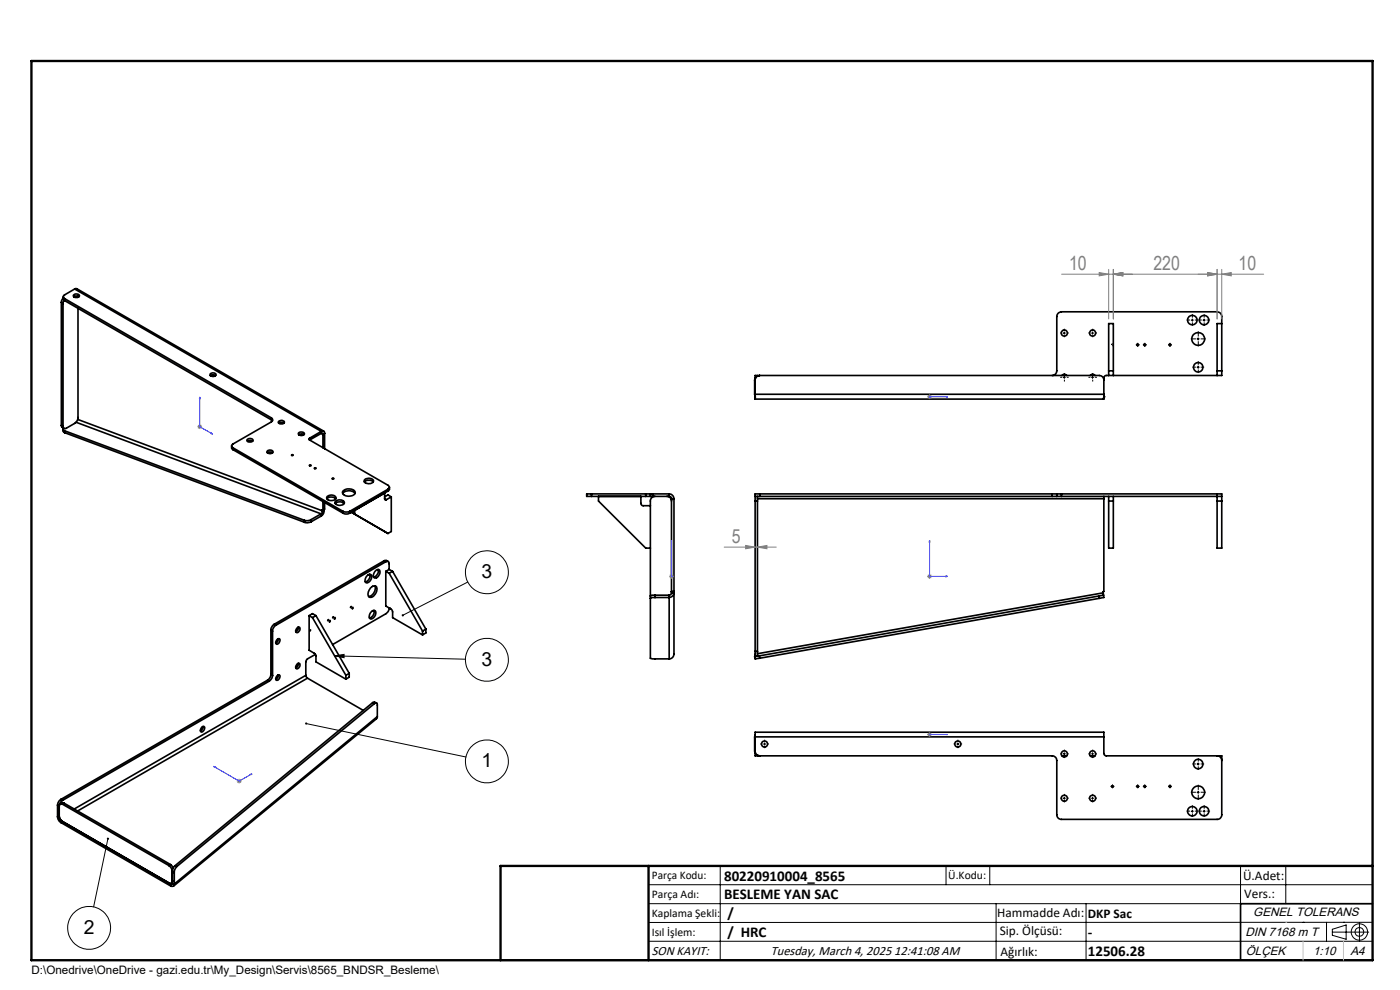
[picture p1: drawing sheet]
<svg xmlns="http://www.w3.org/2000/svg" width="297mm" height="210mm" viewBox="0 0 297 210" stroke-linecap="round" stroke-linejoin="round" font-family="sans-serif">
<g fill="none" stroke="#000" stroke-width=".35">
<path d="M13 64.2l.4 .2M13 64.2v26M13.4 64.4v26M13.4 62.9v.6l.3 .3M13.4 63.2l-.3 .4-.1 .6M13.6 63.7l-.2 .7M13.7 63.4l43.9 25.2M13.7 63.4v.4M13.7 63.8l43.9 25.3M15.7 62.5h.1a.56 .56 0 0 1 .6-.2 .56 .56 0 0 1 .4 .6l-.2 .1a.6 .6 0 0 1-.6 .1 .6 .6 0 0 1-.4-.5zM15.7 62.9l.3-.1 .8 .1M15.8 61.3l-2.1 1.2a.43 .43 0 0 0-.3 .4 .43 .43 0 0 0 .3 .5"/>
<path d="M15.8 61.3h.5l52.4 30.2M15.8 61.3l52.4 30.2M16.5 65.4v23.2a1.6 1.6 0 0 1-.7 1.2l-1.7 1a.44 .44 0 0 1-.5 .1 .44 .44 0 0 1-.2-.5M16.5 62.8v.3M44.6 79.7h.1a.88 .88 0 0 1 1 0M44.7 79.3a.68 .68 0 0 1 1.1 .3 .75 .75 0 0 1-1.2-.2zM160.7 79.7l-.5-.1v.6M161.2 79.6a.96 .96 0 0 0-1 1M223.2 79.6a.96 .96 0 0 0 1-.9v-11.5a1.02 1.02 0 0 1 1-1.1h33a1.02 1.02 0 0 1 1 1.1v12.4h-24.6l-.4 .5v3.5M225.3 79.6a.65 .65 0 0 1 1 0M231.3 79.6a.65 .65 0 0 1 1 0M235.2 79.6v-11h1v11"/>
<path d="M235.2 78.7h1M258.2 78.7h1M259.2 68.6h-1v11M13 90.2l.1 .4 .5 .3M13 90.2l.4 .2M13.4 91.1v.5l.3 .2M13.5 90.8l-.1 .3 .3 .3M13.7 91.4l50.9 19M13.7 91.4v.4M13.7 91.8l50.9 19M16.1 89.6l52 19.4M16.5 89l51.9 19.4"/>
<path d="M49.1 94.6v.5l.3 .3M49.4 95l23.4 13.5M49.4 95v.4M49.4 95.4l23.4 13.5M52.4 93.3a.65 .65 0 0 1 .7-.3 .65 .65 0 0 1 .5 .6l-.2 .1a.61 .61 0 0 1-1-.4zM52.5 93.6l.4-.2 .7 .2M56.7 96.1h.1a.88 .88 0 0 1 1 0M56.8 95.6a.66 .66 0 0 1 1.1 .3v.1a.78 .78 0 0 1-1.3-.2zM57.6 88.6a.46 .46 0 0 1 .3 .5 .46 .46 0 0 1-.3 .4l-8.2 4.7a.43 .43 0 0 0-.3 .4 .43 .43 0 0 0 .3 .4M57.6 89.1l.2 .2M57.6 88.6v.5M59.1 89.8l.4-.2 .7 .2"/>
<path d="M59.2 89.4a.68 .68 0 0 1 1.1 .3 .77 .77 0 0 1-1.2-.2zM63.3 91.9l.4-.3a.47 .47 0 0 1 .6 0 .47 .47 0 0 1 .2 .6 .74 .74 0 0 1-1.2-.2zM63.4 92.2l.5-.2 .6 .2M65.7 98.7l.2-.1 .1 .2zM65.7 92.9l-.2 .2 .2 .2M65.7 93.3l16.6 9.6a.44 .44 0 0 1 .3 .5 .44 .44 0 0 1-.3 .4M65.7 92.9v.4M66.7 99.3l.2-.1 .1 .2h-.1zM68.2 91.5a.43 .43 0 0 1 .5 0 .43 .43 0 0 1 .2 .4M68.2 91.9h.3v.2M68.2 91.5l-2.5 1.4M68.2 91.5v.4"/>
<path d="M68.2 91.9l-2.5 1.4M68.2 91.9l.3 .2M68.5 92.1v2.9M68.9 91.9l-.4 .2M68.9 91.9v3.3M160.1 83.6l.1 1.1M160.1 80.6a1.03 1.03 0 0 1 1-1h72.1a.96 .96 0 0 1 1 1M160.1 83.6h74.1M160.1 80.6v3M160.1 80.6h.1M160.2 80.6v4.1M160.2 84.1v.1"/>
<path d="M234.2 83.6l-.2 1.1M234.2 84.2h.1M234.2 83.6v.6M234.2 84.2v.5h-74M64.6 110.4v.4M66 110.2l-.7 .2h-.7M66 110.2v.5M66 110.7l-.8 .2-.6-.1M68.1 109l-2.1 1.2M68.1 109l.1 .5M68.2 109.5l-2.2 1.2M68.4 108.4l-.3 .6"/>
<path d="M68.5 106.4v1.8M68.5 108.2h-.1v.2M68.8 108.2a1.32 1.32 0 0 1-.6 1.3M68.8 108.2l-.4 .2M68.8 108.1v.1M68.9 106.6v1.4l-.4 .2M69.4 105.8a1.41 1.41 0 0 1 1.8 0M69.4 105.3l.2-.1a1.02 1.02 0 0 1 1.7 .6 1.24 1.24 0 0 1-2-.2zM70.5 101.5l.3 .1h-.3zM71.1 106.8l.2-.1a1.49 1.49 0 0 1 1.7 .1M71.2 106.4l.1-.1a1.11 1.11 0 0 1 1.8 .4 1.17 1.17 0 0 1-2.1-.1zM72.7 104.7a1.72 1.72 0 0 1 2.6 0"/>
<path d="M72.8 108.5l.5 .1 .9-.1M72.8 108.9a1.5 1.5 0 0 0 1.4 0M72.8 108.5v.4M72.8 104.1a1.81 1.81 0 0 1 2.6 .3 1.47 1.47 0 0 1-2.3 .6 .56 .56 0 0 1-.3-.9zM74.2 108.5v.4M74.5 108.6h.1M74.5 108.6l7.8 4.6M77.3 102.2a1.41 1.41 0 0 1 1.9 0M77.4 101.7l.1-.1a1.18 1.18 0 0 1 1.7 .5 1.12 1.12 0 0 1-1.9-.2zM81.5 118.9h.4l.5 .2M81.5 118.9l.3 .3M81.5 118.9l-23.3 13.5"/>
<path d="M81.6 105.8l.1 .2h.3M81.6 105.8v-1.2l-6.4 3.7v.8l-.7-.5M81.6 112.7l.7 .5M81.6 105.4l.7-.4 .7 .4M81.6 105.8l.4 .2M81.8 119.2a.43 .43 0 0 1 .6-.1 .43 .43 0 0 1 .1 .5v1.2M81.8 119.2l-23.3 13.4M82.3 103.8l-8.1 4.7M82.3 103.8v.4M82.3 104.2l-8.1 4.7M82.6 103.4v.5l-.3 .3M83 105.4l-1 .6"/>
<path d="M83 105.4v7.3l-.7 .5M125.5 104.8h-1v.5h1M125.5 104.8h11.5M125.5 105.3h11.5M125.5 104.8v.5M127 105.3v1l10 10h1M136 105.3v1.6l.2 .3 1.8 .1M137 105.3h1M137 104.8h1M137 104.8v.5M138 105.3h.5M138 104.8h.5"/>
<path d="M138 104.8v.5M138.5 104.8h3.5M138.5 105.3h3.5M138.5 104.8v.5M139 105.3a.96 .96 0 0 0-1 1v33.4l4 .1M141.5 105.3a.96 .96 0 0 1 1 1M142 104.8a1.09 1.09 0 0 1 1 1M142 105.3l.4 .2 .1 .3M142 104.8v.5M142.5 105.8h.5M142.5 105.8v20M143 105.8v33a1.02 1.02 0 0 1-1 1"/>
<path d="M160.2 105.3h1M160.2 105.3v1M160.2 106.3v31.9M160.2 106.3h.5M160.7 105.3v1M160.7 106.3v31.9M160.7 105.8h73.5M161.2 104.8h-1v.5M161.2 104.8h62M161.2 105.3h62M161.2 104.8v.5M223.2 104.8h1"/>
<path d="M223.2 105.3h1M223.2 104.8v.5M224.2 104.8h1M224.2 105.3h1M224.2 104.8v.5M225.2 105.3h34M225.2 104.8v.5M225.2 104.8h33M234.2 105.3v.5M234.2 105.8v19.7h-.2v.3M235.2 105.3v11h1v-11M235.2 106.3h1"/>
<path d="M258.2 104.8h1v11.5h-1zM258.2 106.3h1M57.5 133.7l.3 .2M57.5 133.7v9.3M57.8 133.9v9.4M58.2 132.4a1.6 1.6 0 0 0-.7 1.3M58.2 132.4l.3 .2M58.5 132.6a1.6 1.6 0 0 0-.7 1.3M58.7 135.7a.37 .37 0 0 1 .6-.2 .37 .37 0 0 1 0 .6 .44 .44 0 0 1-.3 .5 .44 .44 0 0 1-.5-.3zM59.1 135.5l-.3 .7-.3 .2M63 133.3a.39 .39 0 0 1 .5-.3 .39 .39 0 0 1 .1 .7 .59 .59 0 0 1-.8 .4l-.1-.3zM63.3 133l-.1 .6-.4 .4"/>
<path d="M65.6 130.6v7.3l1.3 .9 .1 1.6 6.4 3.7M65.6 130.6l.7 .4M65.6 130.6l.7-.4 .7 .4M66.3 131l7.1 12.3M66.9 138.8l-1.7 1-.3 .3v3.2M67 130.6l-.7 .4M67 130.6l7.1 12.2M77.8 122.3a.56 .56 0 0 1 .5-.5 .56 .56 0 0 1 .5 .5v.1a1.11 1.11 0 0 1-1.2 1.2 .99 .99 0 0 1 .2-1.3zM78.4 121.8a1.34 1.34 0 0 1-.9 1.6M78.6 124.8a.74 .74 0 0 1 .6-.5 .74 .74 0 0 1 .7 .4 1.76 1.76 0 0 1-1.4 2 1.28 1.28 0 0 1 .1-1.9zM78.6 129.9a.56 .56 0 0 1 .6-.4 .56 .56 0 0 1 .5 .5v.1a1.11 1.11 0 0 1-1.2 1.1 .99 .99 0 0 1 .1-1.3zM79.3 129.5a1.41 1.41 0 0 1-.9 1.6"/>
<path d="M79.5 124.3a1.82 1.82 0 0 1-1.3 2.2M79.6 121.2a.56 .56 0 0 1 .8-.4 .56 .56 0 0 1 .2 .9 .98 .98 0 0 1-1.3 .8 1.05 1.05 0 0 1 .3-1.3zM80.2 120.8v.1a1.37 1.37 0 0 1-.9 1.5M81.8 121.2v7.3l1.4 .9 .1 1.6 6.3 3.7M81.8 121.2l.7 .4M82.5 129h.1M82.5 129a1.38 1.38 0 0 1-.7 1.2l-11.2 6.5M82.5 121.6l7.1 12.3M82.5 120.8l-.7 .4M82.5 120.8l.8 .4M83.3 121.2l-.8 .4M83.3 121.2l7 12.2"/>
<path d="M89.6 133.9v.8M90.3 133.4l-.7 .5M90.3 133.4v.9l-.7 .4M139 126.7l-1 .2M139 126.3l-1 .1M139 126.3v.4M139 126.3h3M142 126.3v13.5M142.5 125.8h.5a1.1 1.1 0 0 1-1 .9h-3M142.5 125.8l-.2 .3-.3 .2M142.5 125.5h.5M160.1 139.3l.1 .5 1-.2"/>
<path d="M160.2 138.8l-.1 .5M160.2 138.2v1h.5v-1M160.2 138.2h.5M161.1 139.1l-1 .2M161.1 139.1l.1 .5M233.1 126.4l.1 .5M233.1 126.4l-72 12.7M233.2 126.9l-72 12.7M234 125.8l.1 .5M234 125.8l-73.3 12.9M234.1 126.3l.1 .4-1 .2M234.1 126.3l-1 .1"/>
<path d="M42.8 154.3a.37 .37 0 0 1 .5-.2 .37 .37 0 0 1 .1 .6 .55 .55 0 0 1-.8 .5l-.1-.3zM43.1 154.1l-.2 .5-.4 .4M56.8 144.3l.3 .2M56.8 144.3l-43.9 25.3M57.1 144.5l-43.8 25.3M57.5 143a1.6 1.6 0 0 1-.7 1.3M57.5 143l.3 .3M57.8 143.3a1.6 1.6 0 0 1-.7 1.2M58.7 143.4a.37 .37 0 0 1 .6-.2 .37 .37 0 0 1 0 .6 .45 .45 0 0 1-.3 .5 .45 .45 0 0 1-.5-.3zM59.1 143.1l-.2 .6-.4 .4M63 140.9a.38 .38 0 0 1 .5-.2 .38 .38 0 0 1 .1 .6 .47 .47 0 0 1-.3 .5 .47 .47 0 0 1-.6-.2zM63.3 140.7l-.1 .5-.4 .5"/>
<path d="M64.9 143.3l.3 .6M64.9 143.3l-49.2 28.3M65.2 143.9l11.9 6.8M65.2 143.9l-48.8 28.1M73.4 143.3v.8M74.1 142.8l-.7 .5M74.1 142.8v.8l-.7 .5M79.1 149l.3-.1 .5 .2M79.1 149l.4 .2M79.1 149l-42 34.6M79.5 149.2a.33 .33 0 0 1 .4-.1 .33 .33 0 0 1 .1 .5v2.4M79.5 149.2l-42 34.6"/>
<path d="M80 152l-.1 .5-43.1 35.5M80 152l-43 35.5M160.1 156.3l.1 3.4M160.1 156.3h74.1M160.2 155.9l-.1 .4M160.2 159.3a.97 .97 0 0 0 1 1M160.2 159.3v1h.5v-.1M234.2 156.3v3.5l.4 .5h24.6v12.5a.96 .96 0 0 1-1 1h-33a.96 .96 0 0 1-1-1v-11.5a.96 .96 0 0 0-1-1l-62.5-.1M234.2 156.3v-1h-74v4M12.2 173.2a1.6 1.6 0 0 0 .7 1.3M12.2 170.8l.4 .2M12.2 173.2l.4 .3"/>
<path d="M12.2 170.8v2.4M12.6 173.5l.3 .6M12.6 173.1l.1 .5 .6 .7M12.6 171v2.5M12.6 173.4v.1M12.9 169.6a1.6 1.6 0 0 0-.7 1.2M12.9 174.5l23.3 13.5M12.9 174.1v.4M12.9 174.1l23.3 13.4M12.9 169.6l.4 .2M13 174l-.1 .1M13.3 169.8a1.6 1.6 0 0 0-.7 1.2"/>
<path d="M13.3 170.6a.44 .44 0 0 0-.5 0 .44 .44 0 0 0-.2 .4M13.3 170.6l22.5 13M13.6 170.4l-.4-.1-.4 .3M13.6 170.4l-.3 .2M13.6 170.4l22.6 13M225.3 160.3h1M231.3 160.3h1M258.2 160.3a.96 .96 0 0 1 1 1M35.8 183.6a1.6 1.6 0 0 1 .7 1.2M36.2 183.4l.6 .7M36.2 183.4l-.4 .2M36.2 187.5v.5"/>
<path d="M36.5 187.4l-.1 .2-.2-.1M36.5 186.9a.42 .42 0 0 1-.2 .4 .42 .42 0 0 1-.5 0M36.5 184.8h.1M36.5 186.9h.1M36.5 187.2l-.2 .2M36.5 187.4l.5 .1M36.5 184.8v2.6M36.5 187.3l-.3 .2M37 187.5a.46 .46 0 0 1-.3 .5 .46 .46 0 0 1-.5 0M37 185.1v2.4M37.1 183.6l-.6 1.1v.2l.5 .2M37.1 183.6l.4 .2"/>
<path d="M37.5 183.8l-.4 .6-.1 .7M291.2 191.7h-28v12M106.2 203.7h185"/>
<circle cx="225.8" cy="70.7" r=".64"/>
<circle cx="231.8" cy="70.7" r=".64"/>
<circle cx="241.3" cy="73.1" r=".16"/>
<circle cx="242.8" cy="73.1" r=".17"/>
<circle cx="248.2" cy="73.1" r=".17"/>
<circle cx="252.9" cy="67.9" r="1"/>
<circle cx="254.2" cy="71.9" r="1.35"/>
<circle cx="254.2" cy="77.9" r="1"/>
<circle cx="255.4" cy="67.9" r=".99"/>
<circle cx="62" cy="96.6" r=".13"/>
<circle cx="70" cy="131.8" r=".14"/>
<circle cx="71" cy="131.1" r=".15"/>
<circle cx="74.8" cy="129" r=".14"/>
<circle cx="162.2" cy="157.8" r=".63"/>
<circle cx="203.2" cy="157.8" r=".64"/>
<circle cx="225.8" cy="159.9" r=".66"/>
<circle cx="231.8" cy="159.9" r=".66"/>
<circle cx="225.8" cy="169.3" r=".64"/>
<circle cx="231.8" cy="169.3" r=".64"/>
<circle cx="236" cy="166.8" r=".17"/>
<circle cx="241.3" cy="166.8" r=".16"/>
<circle cx="242.8" cy="166.8" r=".17"/>
<circle cx="248.2" cy="166.8" r=".17"/>
<circle cx="252.9" cy="172.1" r="1"/>
<circle cx="254.2" cy="168.1" r="1.35"/>
<circle cx="254.2" cy="162.1" r="1"/>
<circle cx="255.4" cy="172.1" r=".99"/>
</g>
<g fill="none" stroke="#000" stroke-width=".21">
<path d="M225.5 70.7h.5M225.8 70.4v.5M225.8 79.8v.5M231.5 70.7h.6M231.8 70.4v.5M231.8 79.8v.5M235.8 73.2a.2 .2 0 0 1 .2-.3 .2 .2 0 0 1 .2 .3 .2 .2 0 0 1-.3 .1M241.1 73.2h.5M241.2 73.2a.19 .19 0 0 1 .1-.2 .19 .19 0 0 1 .2 .2 .19 .19 0 0 1-.2 .1M241.3 72.9v.5M242.6 73.2h.5M242.6 73.2a.2 .2 0 0 1 .2-.3 .2 .2 0 0 1 .2 .3 .2 .2 0 0 1-.2 .1"/>
<path d="M242.9 72.9v.5M247.9 73.2h.5M248 73.2a.19 .19 0 0 1 .2-.2 .19 .19 0 0 1 .2 .2 .19 .19 0 0 1-.3 .1M248.2 72.9v.5M252.7 67.9h.5M252.9 67.7v.4M253.9 77.9h.5M253.9 71.9h.5M254.2 71.6v.5M254.2 77.6v.6M255.2 67.9h.5M255.4 67.7v.4"/>
<path d="M61.8 96.5l.2-.1 .2 .1-.3 .2zM65.6 98.7l.3-.1 .1 .1-.3 .1zM66.7 99.3l.3-.1 .1 .2h-.3zM225.5 80h.5M231.5 80h.6M65.8 133.6h.1v.1l-.2 .2zM70.6 130.8h.2l-.2 .3zM71 139.1l2-.3v.7zM71 139.1l27.7 .7M74.4 128.6l.2 .2-.3 .1zM99.2 123.5l-13.8 7M64.9 153.5l33.9 7.1"/>
<path d="M161.9 157.8h.6M162.2 157.6v.5M203 157.8h.4M203.2 157.6v.5M225.5 159.9h.5M225.8 159.7v.5M231.5 159.9h.6M231.8 159.7v.5M22.9 177.9l-3 14.5M225.5 169.3h.5M225.8 169.1v.5M231.5 169.3h.6"/>
<path d="M231.8 169.1v.5M235.7 166.8h.6M235.8 166.9a.21 .21 0 0 1 .2-.3 .21 .21 0 0 1 .2 .2 .21 .21 0 0 1-.3 .2M236 166.6v.5M241.1 166.8h.5M241.2 166.9a.2 .2 0 0 1 .1-.3 .21 .21 0 0 1 .3 .3 .2 .2 0 0 1-.3 .1M241.3 166.6v.5M242.6 166.8h.5M242.6 166.9a.21 .21 0 0 1 .2-.3 .21 .21 0 0 1 .3 .2 .21 .21 0 0 1-.3 .2M242.9 166.6v.5M247.9 166.8h.5M248 166.9a.2 .2 0 0 1 .2-.3 .2 .2 0 0 1 .2 .3 .2 .2 0 0 1-.3 .1"/>
<path d="M248.2 166.6v.5M252.7 172.1h.5M252.9 171.8v.5M253.9 162.1h.5M253.9 168.1h.5M254.2 161.8v.5M254.2 167.8v.5M255.2 172.1h.5M255.4 171.8v.5M137.6 187.7h153.6M137.6 191.7h153.6M137.6 199.7h153.6"/>
<path d="M152.8 183.7v20M200.7 183.7v4M210 183.7v4M211.3 191.7v12M230.4 191.7v12M263.2 183.7v20M272.8 183.7v8M276.4 195.6h.1M281.4 195.6v4.1M282.6 197.7h7.8M282.6 197.1l3-.9v3l-3-.8zM285 195.6h.1"/>
<path d="M288.4 195.8v3.8M291.2 195.6l-153.6 .1"/>
<circle cx="70.7" cy="101.6" r=".18"/>
<circle cx="69.6" cy="131.6" r=".16"/>
<circle cx="103.3" cy="139.9" r="4.6"/>
<circle cx="103.3" cy="121.4" r="4.6"/>
<circle cx="103.3" cy="161.5" r="4.6"/>
<circle cx="18.9" cy="196.8" r="4.6"/>
<circle cx="288.4" cy="197.7" r="1.74"/>
<circle cx="288.4" cy="197.7" r=".93"/>
</g>
<g fill="none" stroke="#00f" stroke-width=".21">
<path d="M42.4 84.2v.4l-.1-.1zM42.4 84.2v6.3l2.7 1.6M44.8 91.8l.3 .3-.3-.1zM197.1 84.2h.2zM197.2 84.2h.1M197.2 84.2h3.8M201 84.2h-.3h.3M142.5 114.6v.4v-.4M142.5 114.6v7.7M197.2 114.6l.1 .4h-.2zM197.2 114.6v7.7h3.8M142.5 122.2v.2z"/>
<path d="M142.5 122.3h.1M200.7 122.2l.3 .1-.3 .1zM197.1 155.8h.2zM197.2 155.8h.1M197.2 155.8h3.8M201 155.8h-.3h.3M45.3 162.6l.3 .1-.1 .1zM45.3 162.6l5.4 3.1 2.8-1.6M53.1 164.2l.4-.1-.2 .2z"/>
</g>
<g fill="none" stroke="#808080" stroke-width=".21">
<path d="M225.2 58.2h42.9M233.2 57.8l2 .4-2 .3zM235.2 57.1v10.6M236.2 58.2l2-.4v.7zM236.2 57.1v10.6M256.2 57.8l2 .4-2 .3zM258.2 57.1v10.6M259.2 58.2l2-.4v.7zM259.2 57.1v10.6M41.9 90.5h1M42 90.2l.7 .7M42.4 90v1"/>
<path d="M42.7 90.2l-.7 .7M196.7 84.2h1M196.8 83.8l.8 .7M197.2 83.6v1.1M197.6 83.8l-.8 .7M153.6 116.1h11.1M158.2 115.7l2 .4-2 .3zM160.7 116.1l2-.4v.7zM142 122.3h1M142.1 121.9l.7 .7M142.5 121.8v1M142.8 121.9l-.7 .7"/>
<path d="M196.7 122.3h1M196.8 121.9l.8 .7M197.2 121.8v1M197.6 121.9l-.8 .7M196.7 155.8h1M196.8 155.5l.8 .7M197.2 155.3v1M197.6 155.5l-.8 .7M50.2 165.7h1.1M50.4 165.3l.7 .7M50.7 165.2v1M51.1 165.3l-.7 .7"/>
</g>
<g fill="none" stroke="#000" stroke-width=".21" stroke-dasharray="15.2 1.3 1.3 1.3" stroke-linecap="butt">
<path d="M225.3 70.6h-.4M225.8 79.5v-.4M225.8 70.1v-.4M225.8 71.1v.4M226.3 70.6h.4M231.3 70.6h-.4M231.8 70.1v-.4M231.8 71.1v.4M231.8 79.5v-.4M232.3 70.6h.4M241.1 73.1h-.2M241.4 72.9v-.2"/>
<path d="M241.4 73.4v.1M241.6 73.1h.2M242.6 73.1h-.2M242.9 72.9v-.2M242.9 73.4v.1M243.1 73.1h.2M248 73.1h-.2M248.2 72.9v-.2M248.2 73.4v.1M248.5 73.1h.1M252.5 67.9h-.8M253 67.4v-.8"/>
<path d="M253 68.4v.7M253.5 67.9h.7M253.7 77.9h-.7M253.7 71.9h-1.1M254.2 77.4v-.8M254.2 78.4v.7M254.2 71.4v-1.1M254.2 72.4v1.1M254.7 77.9h.8M254.7 71.9h1.1M255 67.9h-.8M255.5 67.4v-.8"/>
<path d="M255.5 68.4v.7M256 67.9h.7M225.3 80h-.4M225.8 80.5v.4M226.3 80h.4M231.3 80h-.4M231.8 80.5v.4M232.3 80h.4M161.7 157.8h-.4M162.2 157.3v-.4M162.2 158.3v.4M162.7 157.8h.4"/>
<path d="M202.7 157.8h-.4M203.2 157.3v-.4M203.2 158.3v.4M203.7 157.8h.4M225.3 159.9h-.4M225.8 159.4v-.4M226.3 159.9h.4M231.3 159.9h-.4M231.8 159.4v-.4M232.3 159.9h.4M225.3 169.3h-.4M225.8 160.4v.4"/>
<path d="M225.8 168.8v-.4M225.8 169.8v.4M226.3 169.3h.4M231.3 169.3h-.4M231.8 168.8v-.4M231.8 169.8v.4M231.8 160.4v.4M232.3 169.3h.4M235.8 166.8h-.2M236 166.6v-.2M236 167.1v.1M236.3 166.8h.1"/>
<path d="M241.1 166.8h-.2M241.4 166.6v-.2M241.4 167.1v.1M241.6 166.8h.2M242.6 166.8h-.2M242.9 166.6v-.2M242.9 167.1v.1M243.1 166.8h.2M248 166.8h-.2M248.2 166.6v-.2M248.2 167.1v.1M248.5 166.8h.1"/>
<path d="M252.5 172.1h-.8M253 171.6v-.8M253 172.6v.7M253.5 172.1h.7M253.7 162.1h-.7M253.7 168.1h-1.1M254.2 161.6v-.8M254.2 162.6v.7M254.2 167.6v-1.1M254.2 168.6v1.1M254.7 162.1h.8M254.7 168.1h1.1"/>
<path d="M255 172.1h-.8M255.5 171.6v-.8M255.5 172.6v.7M256 172.1h.7"/>
</g>
<path d="M6.7 12.9h284.5v190.8h-284.5zM137.6 183.7v20M291.2 183.7h-185v20" fill="none" stroke="#000" stroke-width=".5"/>
<path d="M272.8 195.6h.1M276.4 199.7v4M285 199.7v4" fill="none" stroke="#c0c0c0" stroke-width=".21"/>
<g fill="#00f">
<path d="M44.8 91.8l.3 .3-.3-.1zM42.4 84.2v.4l-.1-.1zM200.7 122.2l.3 .1-.3 .1zM197.2 114.6l.1 .4h-.2z"/>
<path d="M200.7 155.8h.3zM197.1 155.8h.2z"/>
<path d="M200.7 84.2h.3zM197.1 84.2h.2z"/>
<path d="M142.5 122.2v.2zM142.5 114.6v.4zM53.1 164.2l.4-.1-.2 .2zM45.3 162.6l.3 .1-.1 .1z"/>
</g>
<g fill="#808080">
<path d="M256.2 57.8l2 .4-2 .3zM236.2 58.2l2-.4v.7zM236.2 58.2l2-.4v.7zM233.2 57.8l2 .4-2 .3z"/>
<path d="M160.7 116.1l2-.4v.7zM158.2 115.7l2 .4-2 .3z"/>
<path d="M256.2 57.8l2 .4-2 .3zM259.2 58.2l2-.4v.7z"/>
</g>
<path d="M85.3 130.4l-.1 .2 .2-.1-.2 .1a.24 .24 0 0 0 .4 .1 .24 .24 0 0 0 0-.3 .24 .24 0 0 0-.3 0zM71 139.1l2-.3v.7zM64.8 153.3l-.1 .1 .2 .1-.2-.1a.23 .23 0 0 0 .3 .3 .23 .23 0 0 0 .2-.3 .23 .23 0 0 0-.4-.1zM22.8 177.7a.24 .24 0 0 0-.1 .3 .24 .24 0 0 0 .4 0 .24 .24 0 0 0-.2-.3v.2v-.2z" fill="#000"/>
<g font-size="4.1" fill="#808080">
<text x="226.8" y="57.2">10</text>
<text x="244.7" y="57.2">220</text>
<text x="262.7" y="57.2">10</text>
<text x="155.2" y="115.1">5</text>
</g>
<g font-size="4.1">
<text x="102.2" y="122.7">3</text>
<text x="102.2" y="141.2">3</text>
<text x="102.2" y="162.8">1</text>
<text x="17.8" y="198.1">2</text>
</g>
<g font-size="3.2">
<text x="153.6" y="190.8">BESLEME YAN SAC</text>
<text x="153.6" y="186.8">80220910004_8565</text>
<text x="154.3" y="194.8">/</text>
<text x="154.3" y="198.8">/ HRC</text>
<text x="230.8" y="198.7">-</text>
<text x="230.8" y="202.8">12506.28</text>
</g>
<g font-size="2.8">
<text x="263.7" y="186.7">Ü.Adet:</text>
<text x="263.9" y="190.5">Vers.:</text>
<text x="211.5" y="194.5">Hammadde Adı:</text>
<text x="230.8" y="194.7">DKP Sac</text>
<text x="138.3" y="202.6">SON KAYIT:</text>
<text x="163.5" y="202.6">Tuesday, March 4, 2025 12:41:08 AM</text>
<text x="212.1" y="198.4">Sip. Ölçüsü:</text>
<text x="212.2" y="202.7">Ağırlık:</text>
</g>
<g font-size="2.6">
<text x="265.9" y="194.4">GENEL TOLERANS</text>
<text x="264.2" y="198.5">DIN 7168 m T</text>
<text x="264.3" y="202.6">ÖLÇEK</text>
<text x="278.5" y="202.6">1:10</text>
<text x="286.5" y="202.6">A4</text>
</g>
<g font-size="2.5">
<text x="138.3" y="186.4">Parça Kodu:</text>
<text x="138.3" y="190.5">Parça Adı:</text>
<text x="201.2" y="186.5">Ü.Kodu:</text>
<text x="138.3" y="194.5">Kaplama Şekli:</text>
<text x="138.3" y="198.6">Isıl İşlem:</text>
<text x="6.7" y="206.7">D:\Onedrive\OneDrive - gazi.edu.tr\My_Design\Servis\8565_BNDSR_Besleme\</text>
</g>
</svg>
